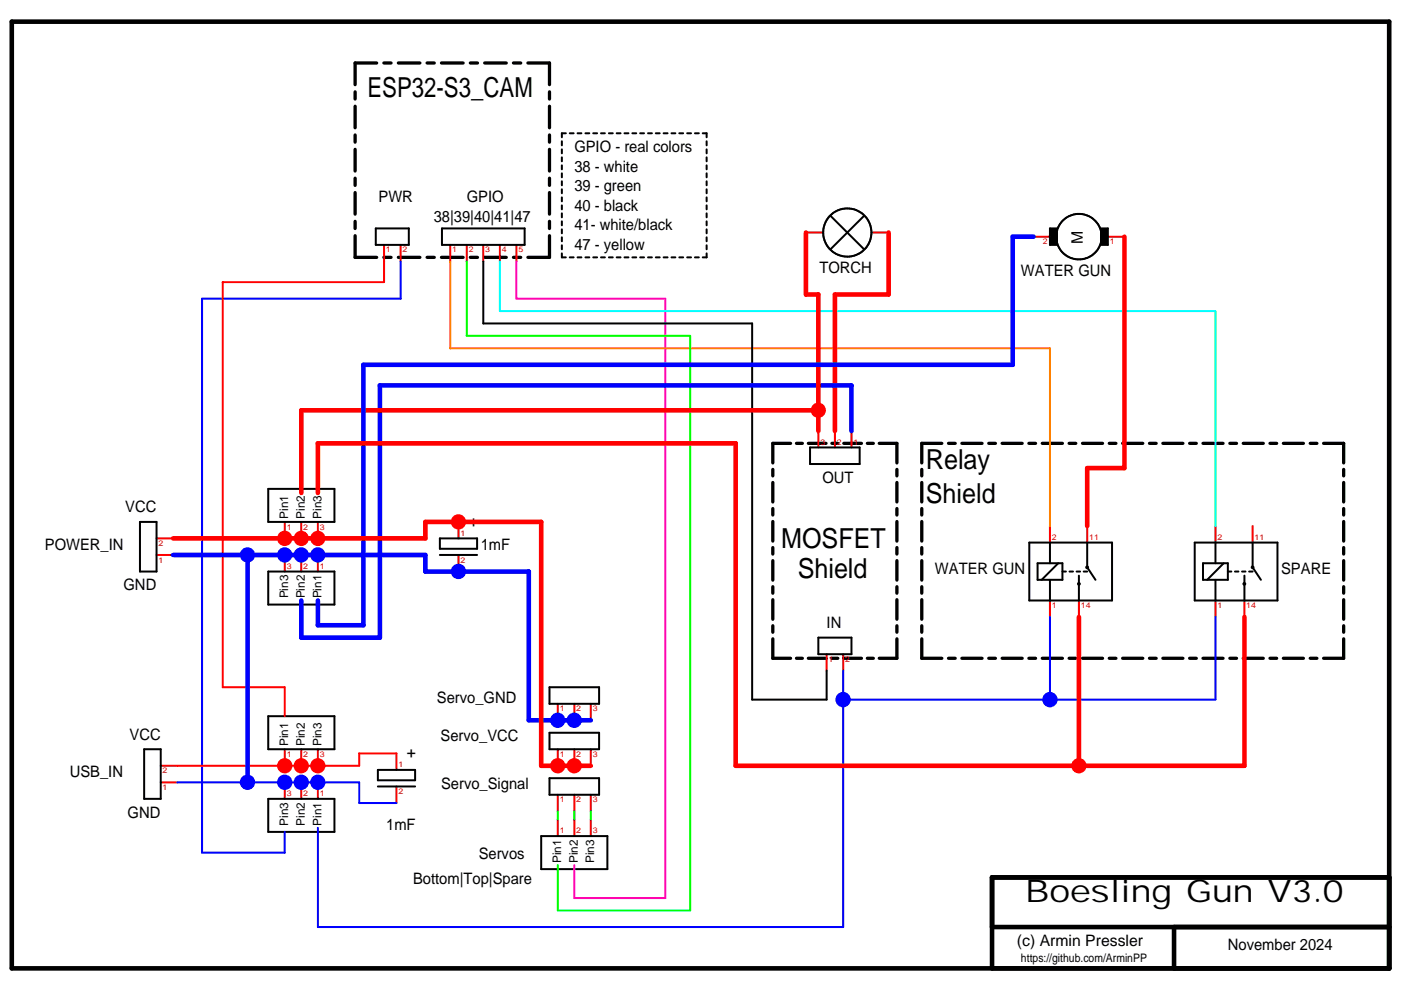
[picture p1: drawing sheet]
<svg xmlns="http://www.w3.org/2000/svg" width="297mm" height="210mm" viewBox="0 0 297 210" stroke-linecap="round" stroke-linejoin="round" font-family="sans-serif">
<path d="M2.5 4.6h292v200.7h-292zM210.3 196.6h84.2M248.9 196.6v8.7M294.5 186h-84.2v19.3" fill="none" stroke="#000" stroke-width=".97"/>
<g fill="none" stroke="#000" stroke-width=".42">
<path d="M119.1 30v.8M119.1 31.7v.8M119.1 33.4v.8M119.1 35.1v.8M119.1 36.7v.9M119.1 38.4v.9M120 28.3h-.9v.8M120.8 28.3h.8M122.4 28.3h.9M124.1 28.3h.8M125.8 28.3h.8M127.4 28.3h.8"/>
<path d="M129.1 28.3h.8M130.7 28.3h.9M132.4 28.3h.8M134.1 28.3h.8M135.7 28.3h.8M137.4 28.3h.8M139 28.3h.9M140.7 28.3h.8M142.4 28.3h.8M144 28.3h.8M145.7 28.3h.8M147.3 28.3h.9"/>
<path d="M149 28.3h.8v.8M149.8 30v.8M149.8 31.7v.8M149.8 33.4v.8M149.8 35.1v.8M149.8 36.7v.9M149.8 38.4v.9M79.7 48.4h7v3.5h-7zM93.7 48.4h17.5v3.5h-17.5zM102.5 55.4v13.2h57v79.7h15.8v-6.1M119.1 53.7v.9h.9M119.1 40.1v.9"/>
<path d="M119.1 41.8v.9M119.1 43.5v.9M119.1 45.2v.9M119.1 46.9v.9M119.1 48.6v.9M119.1 50.3v.9M119.1 52v.9M120.8 54.6h.8M122.4 54.6h.9M124.1 54.6h.8M125.8 54.6h.8M127.4 54.6h.8"/>
<path d="M129.1 54.6h.8M130.7 54.6h.9M132.4 54.6h.8M134.1 54.6h.8M135.7 54.6h.8M137.4 54.6h.8M139 54.6h.9M140.7 54.6h.8M142.4 54.6h.8M144 54.6h.8M145.7 54.6h.8M147.3 54.6h.9"/>
<path d="M149.8 53.7v.9h-.8M149.8 40.1v.9M149.8 41.8v.9M149.8 43.5v.9M149.8 45.2v.9M149.8 46.9v.9M149.8 48.6v.9M149.8 50.3v.9M149.8 52v.9M176.1 45.8l7.1 7M183.2 45.8l-7.1 7M224.2 48.4h-1.6v3.5h1.6"/>
<path d="M233.4 48.4h1.5v3.5h-1.5M171.7 94.9h10.6v3.5h-10.6zM29.7 110.7h3.5v10.5h-3.5zM56.9 103.7h14v7h-14zM93.3 117.7h7.9M93.3 114.2h7.9v2.2h-7.9zM218.2 115h17.6v12.3h-17.6zM220 119.4h5.3v3.5h-5.3zM222.6 115v4.4M224.4 119.4l-3.5 3.5M230.5 115v5.3l1.8 2.6M253.3 115h17.5v12.3h-17.5z"/>
<path d="M255.1 119.4h5.2v3.5h-5.2zM257.7 115v4.4M259.4 119.4l-3.5 3.5M265.6 115v5.3l1.7 2.6M56.9 121.2h14v7h-14zM173.5 135.2h7v3.5h-7zM222.6 122.9v4.4M225.3 121.2h.7M226.8 121.2h.7M228.3 121.2h.7M228.7 122v5.3M229.8 121.2h.7"/>
<path d="M257.7 122.9v4.4M260.3 121.2h.8M261.8 121.2h.8M263.3 121.2h.8M263.8 122v5.3M264.8 121.2h.8M30.6 158.9h3.5v10.5h-3.5zM56.9 151.8h14v7.1h-14zM116.5 145.7h10.5v3.5h-10.5zM116.5 155.4h10.5v3.5h-10.5zM56.9 169.4h14v7h-14zM80.1 166.8h7.9"/>
<path d="M80.1 163.2h7.9v2.2h-7.9zM114.7 177.3h14.1v7h-14.1zM116.5 165h10.5v3.5h-10.5z"/>
<circle cx="179.6" cy="49.3" r="5.1"/>
<circle cx="228.8" cy="50.2" r="4.8"/>
</g>
<g fill="none" stroke="#000" stroke-width=".7">
<path d="M75.3 19.5v1.5M79.9 13.4h-4.6v4.5M81.4 13.4h1.5M84.5 13.4h4.5M90.6 13.4h1.5M93.6 13.4h4.6M99.7 13.4h1.5M102.8 13.4h4.5M108.9 13.4h1.5M111.9 13.4h4.6v4.5M116.5 19.5v1.5M75.3 22.5v4.6"/>
<path d="M75.3 28.6v1.5M75.3 31.7v4.6M75.3 37.8v1.5M116.5 22.5v4.6M116.5 28.6v1.5M116.5 31.7v4.6M116.5 37.8v1.5M75.3 40.8v4.6M75.3 46.9v1.6M75.3 50v4.6h4.6M81.4 54.6h1.5M84.5 54.6h4.5"/>
<path d="M90.6 54.6h1.5M93.6 54.6h4.6M99.7 54.6h1.5M102.8 54.6h4.5M108.9 54.6h1.5M116.5 50v4.6h-4.6M116.5 40.8v4.6M116.5 46.9v1.6M163.9 99.5v1.4M167.6 94h-3.7v4.1M168.9 94h1.2M171.4 94h3.7"/>
<path d="M176.4 94h1.2M178.9 94h3.7M183.9 94h1.3M186.4 94h3.8v4.1M190.2 99.5v1.4M195.4 99.5v1.4M199.7 94h-4.3v4.1M201.1 94h1.4M203.9 94h4.3M209.6 94h1.5M212.5 94h4.2M218.1 94h1.5"/>
<path d="M221 94h4.3M226.7 94h1.4M229.5 94h4.3M235.2 94h1.4M238 94h4.3M243.7 94h1.4M246.5 94h4.3M252.2 94h1.4M255.1 94h4.2M260.8 94h1.4M263.6 94h4.2M269.3 94h1.4"/>
<path d="M272.1 94h4.3M277.8 94h1.4M280.6 94h4.3v4.1M284.9 99.5v1.4M163.9 102.3v4.1M163.9 107.8v1.4M163.9 110.6v4.1M163.9 116.1v1.4M163.9 118.9v4.1M190.2 102.3v4.1M190.2 107.8v1.4M190.2 110.6v4.1"/>
<path d="M190.2 116.1v1.4M190.2 118.9v4.1M195.4 102.3v4.1M195.4 107.8v1.4M195.4 110.6v4.1M195.4 116.1v1.4M195.4 118.9v4.1M284.9 102.3v4.1M284.9 107.8v1.4M284.9 110.6v4.1M284.9 116.1v1.4M284.9 118.9v4.1"/>
<path d="M163.9 135.4v4.2h3.7M163.9 124.4v1.4M163.9 127.1v4.2M163.9 132.7v1.3M168.9 139.6h1.2M171.4 139.6h3.7M176.4 139.6h1.2M178.9 139.6h3.7M183.9 139.6h1.3M190.2 135.4v4.2h-3.8M190.2 124.4v1.4M190.2 127.1v4.2"/>
<path d="M190.2 132.7v1.3M195.4 124.4v1.4M195.4 127.1v4.2M195.4 132.7v1.3M195.4 135.4v4.2h4.3M201.1 139.6h1.4M203.9 139.6h4.3M209.6 139.6h1.5M212.5 139.6h4.2M218.1 139.6h1.5M221 139.6h4.3M226.7 139.6h1.4"/>
<path d="M229.5 139.6h4.3M235.2 139.6h1.4M238 139.6h4.3M243.7 139.6h1.4M246.5 139.6h4.3M252.2 139.6h1.4M255.1 139.6h4.2M260.8 139.6h1.4M263.6 139.6h4.2M269.3 139.6h1.4M272.1 139.6h4.3M277.8 139.6h1.4"/>
<path d="M284.9 124.4v1.4M284.9 127.1v4.2M284.9 132.7v1.3M284.9 135.4v4.2h-4.3"/>
</g>
<g fill="none" stroke="#c70000" stroke-width=".42">
<path d="M81.4 51.9v3.5M84.9 51.9v3.5M95.5 51.9v3.5M99 51.9v3.5M102.5 51.9v3.5M106 51.9v3.5M109.5 51.9v3.5M170.9 49.3h3.5M184.9 49.3h3.5M219.1 50.2h3.5M234.9 50.2h3.5M173.5 91.4v3.5"/>
<path d="M177 91.4v3.5M180.5 91.4v3.5M33.2 114.2h3.5M33.2 117.7h3.5M60.4 110.7v3.5M60.4 117.7v3.5M63.9 110.7v3.5M63.9 117.7v3.5M67.4 110.7v3.5M67.4 117.7v3.5M97.2 110.7v3.5M97.2 117.7v3.5"/>
<path d="M222.6 111.5v3.5M230.5 111.5v3.5M257.7 111.5v3.5M265.6 111.5v3.5M175.3 138.7v3.5M178.8 138.7v3.5M222.6 127.3v3.5M228.7 127.3v3.5M257.7 127.3v3.5M263.8 127.3v3.5M60.4 158.9v3.5M63.9 158.9v3.5"/>
<path d="M67.4 158.9v3.5M84.1 159.7v3.5M118.3 149.2v3.5M118.3 158.9v3.5M121.8 149.2v3.5M121.8 158.9v3.5M125.3 149.2v3.5M125.3 158.9v3.5M34.1 162.4h3.5M34.1 165.9h3.5M60.4 165.9v3.5M63.9 165.9v3.5"/>
<path d="M67.4 165.9v3.5M84.1 166.8v3.5M118.3 168.5v3.5M118.3 173.8v3.5M121.8 168.5v3.5M121.8 173.8v3.5M125.3 168.5v3.5M125.3 173.8v3.5"/>
</g>
<g fill="#000">
<path d="M222.6 48.4h1.6v3.5h-1.6zM233.4 48.4h1.5v3.5h-1.5z"/>
<circle cx="228.8" cy="123.8" r=".41"/>
<circle cx="230.5" cy="120.3" r=".41"/>
<circle cx="263.8" cy="123.8" r=".41"/>
<circle cx="265.6" cy="120.3" r=".4"/>
</g>
<path d="M109.5 55.4v7.9h31.6v127.1h-19.3v-7" fill="none" stroke="#f0f" stroke-width=".42"/>
<path d="M95.5 55.4v18.5h127.1v37.6" fill="none" stroke="#ff8000" stroke-width=".42"/>
<path d="M106 55.4v10.6h151.7v45.5" fill="none" stroke="#0ff" stroke-width=".42"/>
<path d="M99 55.4v15.8h47.3v121.8h-28v-9.6" fill="none" stroke="#0f0" stroke-width=".42"/>
<path d="M84.9 55.4v7.9h-42.1v117.5h17.6v-4.4" fill="none" stroke="#00f" stroke-width=".42"/>
<path d="M81.4 55.4v4.4h-34.2v85.9h13.2v6.1" fill="none" stroke="#f00" stroke-width=".42"/>
<path d="M180.5 91.4v-9.7h-100v53.5h-16.6v-7.9" fill="none" stroke="#00f" stroke-width=".97"/>
<path d="M170.9 49.3v13.1h2.6M188.4 49.3v13.1h-11.4v29M63.9 87v17.5" fill="none" stroke="#f00" stroke-width=".97"/>
<circle cx="173.5" cy="87" r="1.62" fill="#f00"/>
<path d="M173.5 62.4v29M63.9 87h109.6" fill="none" stroke="#f00" stroke-width=".97"/>
<path d="M178.8 142.2v54.4h-111.4v-21.1" fill="none" stroke="#00f" stroke-width=".42"/>
<circle cx="178.8" cy="148.3" r="1.63" fill="#00f"/>
<path d="M222.6 130.8v17.5M178.8 148.3h78.9" fill="none" stroke="#00f" stroke-width=".42"/>
<circle cx="222.6" cy="148.3" r="1.63" fill="#00f"/>
<path d="M257.7 130.8v17.5" fill="none" stroke="#00f" stroke-width=".42"/>
<path d="M219.1 50.2h-4.4v27.1h-137.7v55.3h-9.6v-5.3" fill="none" stroke="#00f" stroke-width=".97"/>
<path d="M67.4 104.5v-10.5h88.6v68.4M228.7 130.8v31.6h35.1" fill="none" stroke="#f00" stroke-width=".97"/>
<circle cx="228.7" cy="162.4" r="1.62" fill="#f00"/>
<path d="M238.4 50.2v49.1h-7.9v12.2M263.8 130.8v31.6M156 162.4h72.7" fill="none" stroke="#f00" stroke-width=".97"/>
<path d="M118.3 172v1.8M121.8 172v1.8M125.3 172v1.8" fill="none" stroke="#00c700" stroke-width=".42"/>
<path d="M84.1 159.7h-7.9v2.7h-8.8" fill="none" stroke="#f00" stroke-width=".42"/>
<circle cx="67.4" cy="162.4" r="1.62" fill="#f00"/>
<path d="M60.4 162.4h7" fill="none" stroke="#f00" stroke-width=".42"/>
<g fill="#f00">
<circle cx="63.9" cy="162.4" r="1.62"/>
<circle cx="60.4" cy="162.4" r="1.62"/>
</g>
<path d="M37.6 162.4h22.8" fill="none" stroke="#f00" stroke-width=".42"/>
<path d="M52.5 165.9h7.9M67.4 165.9h8.8v4.4h7.9" fill="none" stroke="#00f" stroke-width=".42"/>
<path d="M67.4 117.7h22.8v3.5M112.1 121.2v31.5h6.2" fill="none" stroke="#00f" stroke-width=".97"/>
<circle cx="121.8" cy="152.7" r="1.63" fill="#00f"/>
<path d="M121.8 152.7h3.5" fill="none" stroke="#00f" stroke-width=".97"/>
<circle cx="118.3" cy="152.7" r="1.62" fill="#00f"/>
<path d="M118.3 152.7h3.5" fill="none" stroke="#00f" stroke-width=".97"/>
<circle cx="97.2" cy="121.2" r="1.63" fill="#00f"/>
<path d="M97.2 121.2h14.9" fill="none" stroke="#00f" stroke-width=".97"/>
<circle cx="67.4" cy="165.9" r="1.62" fill="#00f"/>
<path d="M90.2 121.2h7" fill="none" stroke="#00f" stroke-width=".97"/>
<g fill="#00f">
<circle cx="67.4" cy="117.7" r="1.62"/>
<circle cx="52.5" cy="165.9" r="1.63"/>
<circle cx="52.5" cy="117.7" r="1.62"/>
</g>
<path d="M37.6 165.9h14.9M63.9 165.9h3.5" fill="none" stroke="#00f" stroke-width=".42"/>
<g fill="#00f">
<circle cx="63.9" cy="165.9" r="1.62"/>
<circle cx="60.4" cy="165.9" r="1.63"/>
</g>
<path d="M60.4 165.9h3.5" fill="none" stroke="#00f" stroke-width=".42"/>
<path d="M36.7 117.7h23.7M52.5 117.7v48.2M63.9 117.7h3.5" fill="none" stroke="#00f" stroke-width=".97"/>
<g fill="#00f">
<circle cx="63.9" cy="117.7" r="1.62"/>
<circle cx="60.4" cy="117.7" r="1.62"/>
</g>
<path d="M60.4 117.7h3.5" fill="none" stroke="#00f" stroke-width=".97"/>
<path d="M97.2 110.7h-7v3.5h-22.8M114.7 110.7v51.7h3.6" fill="none" stroke="#f00" stroke-width=".97"/>
<circle cx="121.7" cy="162.4" r="1.62" fill="#f00"/>
<path d="M121.8 162.4h3.5" fill="none" stroke="#f00" stroke-width=".97"/>
<circle cx="118.2" cy="162.4" r="1.62" fill="#f00"/>
<path d="M118.3 162.4h3.5" fill="none" stroke="#f00" stroke-width=".97"/>
<circle cx="97.2" cy="110.6" r="1.62" fill="#f00"/>
<path d="M97.2 110.7h17.5" fill="none" stroke="#f00" stroke-width=".97"/>
<circle cx="67.4" cy="114.2" r="1.62" fill="#f00"/>
<path d="M36.7 114.2h23.7" fill="none" stroke="#f00" stroke-width=".97"/>
<g fill="#f00">
<circle cx="60.4" cy="114.2" r="1.63"/>
<circle cx="63.9" cy="114.2" r="1.62"/>
</g>
<path d="M60.4 114.2h7" fill="none" stroke="#f00" stroke-width=".97"/>
<text font-size="6.6" x="217.4" y="191.2">Boesling Gun V3.0</text>
<g font-size="5.8">
<text x="77.9" y="20.6">ESP32-S3_CAM</text>
<text x="196.3" y="99.5">Relay</text>
<text x="196.3" y="106.7">Shield</text>
<text x="165.6" y="116.1">MOSFET</text>
<text x="169.1" y="122.5">Shield</text>
</g>
<g font-size="3.3">
<text x="121.8" y="32.3">GPIO - real colors</text>
<text x="121.8" y="40.6">39 - green</text>
<text x="121.8" y="36.4">38 - white</text>
<text x="80.3" y="42.9">PWR</text>
<text x="91.9" y="47.2">38|39|40|41|47</text>
<text x="99" y="42.8">GPIO</text>
<text x="121.8" y="44.7">40 - black</text>
<text x="121.8" y="48.8">41- white/black</text>
<text x="121.8" y="53">47 - yellow</text>
<text x="229.6" y="51.6" transform="rotate(-90 229.6 51.6)">M</text>
<text x="173.7" y="57.8">TORCH</text>
<text x="216.5" y="58.6">WATER GUN</text>
<text x="174.4" y="102.4">OUT</text>
<text x="26.6" y="108.6">VCC</text>
<text x="101.3" y="111.7" transform="rotate(-90 101.3 111.7)">+</text>
<text x="9.5" y="116.5">POWER_IN</text>
<text x="101.9" y="116.5">1mF</text>
<text x="26.2" y="125.2">GND</text>
<text x="198.2" y="121.8">WATER GUN</text>
<text x="271.6" y="121.8">SPARE</text>
<text x="175.3" y="133.1">IN</text>
<text x="92.6" y="149">Servo_GND</text>
<text x="27.5" y="156.9">VCC</text>
<text x="88.2" y="160.8" transform="rotate(-90 88.2 160.8)">+</text>
<text x="93.4" y="157.2">Servo_VCC</text>
<text x="14.8" y="164.7">USB_IN</text>
<text x="93.5" y="167.4">Servo_Signal</text>
<text x="27.1" y="173.4">GND</text>
<text x="81.9" y="176">1mF</text>
<text x="101.5" y="182.1">Servos</text>
<text x="87.6" y="187.4">Bottom|Top|Spare</text>
<text x="215.6" y="200.6">(c) Armin Pressler</text>
<text x="260.3" y="201.4">November 2024</text>
</g>
<g font-size="2.5">
<text x="61.1" y="110" transform="rotate(-90 61.1 110)">Pin1</text>
<text x="64.6" y="110" transform="rotate(-90 64.6 110)">Pin2</text>
<text x="68.1" y="110" transform="rotate(-90 68.1 110)">Pin3</text>
<text x="61.1" y="126.9" transform="rotate(-90 61.1 126.9)">Pin3</text>
<text x="64.6" y="126.9" transform="rotate(-90 64.6 126.9)">Pin2</text>
<text x="68.1" y="126.9" transform="rotate(-90 68.1 126.9)">Pin1</text>
<text x="61.1" y="158.2" transform="rotate(-90 61.1 158.2)">Pin1</text>
<text x="64.6" y="158.2" transform="rotate(-90 64.6 158.2)">Pin2</text>
<text x="68.1" y="158.2" transform="rotate(-90 68.1 158.2)">Pin3</text>
<text x="61.1" y="175.1" transform="rotate(-90 61.1 175.1)">Pin3</text>
<text x="64.6" y="175.1" transform="rotate(-90 64.6 175.1)">Pin2</text>
<text x="68.1" y="175.1" transform="rotate(-90 68.1 175.1)">Pin1</text>
<text x="119" y="183" transform="rotate(-90 119 183)">Pin1</text>
<text x="122.5" y="183" transform="rotate(-90 122.5 183)">Pin2</text>
<text x="126" y="183" transform="rotate(-90 126 183)">Pin3</text>
<text x="216.5" y="204.1">https://github.com/ArminPP</text>
</g>
<g font-size="1.7" fill="#c70000">
<text x="81.8" y="53.5">1</text>
<text x="85.3" y="53.5">2</text>
<text x="95.9" y="53.5">1</text>
<text x="99.4" y="53.5">2</text>
<text x="102.9" y="53.5">3</text>
<text x="106.4" y="53.5">4</text>
<text x="109.9" y="53.5">5</text>
<text x="221.1" y="51.8">2</text>
<text x="235.3" y="51.8">1</text>
<text x="173.9" y="94.3">3</text>
<text x="177.4" y="94.3">2</text>
<text x="180.9" y="94.3">1</text>
<text x="60.8" y="112.3">1</text>
<text x="64.3" y="112.3">2</text>
<text x="67.8" y="112.3">3</text>
<text x="97.6" y="113.6">1</text>
<text x="33.6" y="115.8">2</text>
<text x="33.6" y="119.3">1</text>
<text x="97.6" y="119.3">2</text>
<text x="223" y="114.4">2</text>
<text x="230.9" y="114.4">11</text>
<text x="258.1" y="114.4">2</text>
<text x="266" y="114.4">11</text>
<text x="60.8" y="120.6">3</text>
<text x="64.3" y="120.6">2</text>
<text x="67.8" y="120.6">1</text>
<text x="223" y="128.9">1</text>
<text x="229.2" y="128.9">14</text>
<text x="258.1" y="128.9">1</text>
<text x="264.2" y="128.9">14</text>
<text x="175.7" y="140.3">1</text>
<text x="179.2" y="140.3">2</text>
<text x="118.7" y="150.8">1</text>
<text x="122.2" y="150.8">2</text>
<text x="125.7" y="150.8">3</text>
<text x="60.8" y="160.5">1</text>
<text x="64.3" y="160.5">2</text>
<text x="67.8" y="160.5">3</text>
<text x="118.7" y="160.5">1</text>
<text x="122.2" y="160.5">2</text>
<text x="125.7" y="160.5">3</text>
<text x="34.5" y="164">2</text>
<text x="34.5" y="167.5">1</text>
<text x="84.5" y="162.6">1</text>
<text x="60.8" y="168.8">3</text>
<text x="64.3" y="168.8">2</text>
<text x="67.8" y="168.8">1</text>
<text x="84.5" y="168.4">2</text>
<text x="118.7" y="170.1">1</text>
<text x="122.2" y="170.1">2</text>
<text x="125.7" y="170.1">3</text>
<text x="118.7" y="176.7">1</text>
<text x="122.2" y="176.7">2</text>
<text x="125.7" y="176.7">3</text>
</g>
</svg>
